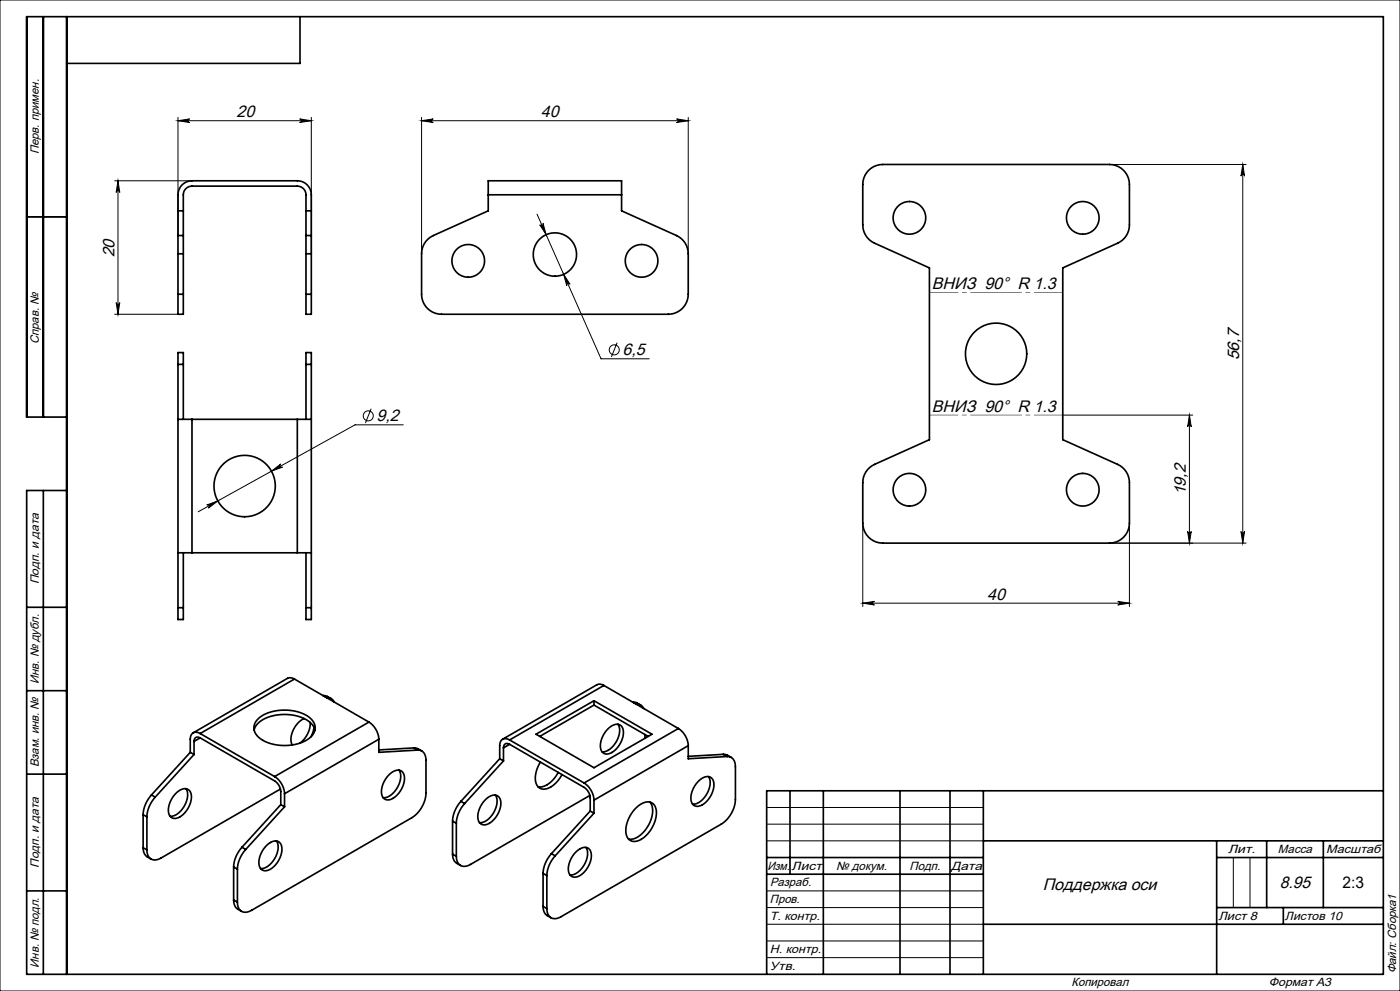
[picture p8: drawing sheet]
<svg xmlns="http://www.w3.org/2000/svg" width="420mm" height="297mm" viewBox="0 0 420 297" stroke-linecap="round" stroke-linejoin="round" font-family="sans-serif">
<g fill="none" stroke="#000" stroke-width=".3">
<path d="M0 0h420v297h-420zM53.4 35.2v35.4M53.4 36.2h40M53.4 36.2l3.5-.6a.54 .54 0 0 0-.5 .6 .54 .54 0 0 0 .5 .5zM89.9 35.6l3.5 .6-3.5 .5a.54 .54 0 0 0 .5-.5 .54 .54 0 0 0-.5-.6zM93.4 35.2v40.9M126.5 36.2h80M126.5 35.2v40.9M126.5 36.2l3.5-.6a.54 .54 0 0 0-.5 .6 .54 .54 0 0 0 .5 .5zM203 35.6l3.5 .6-3.5 .5a.54 .54 0 0 0 .5-.5 .54 .54 0 0 0-.5-.6zM206.5 35.2v40.9M34.4 54.2h23.2"/>
<path d="M35.4 54.2l.5 3.5a.54 .54 0 0 0-.5-.5 .54 .54 0 0 0-.5 .5zM35.4 54.2v40M332.8 49.3h41M372.8 49.3l.6 3.5a.54 .54 0 0 0-.6-.5 .54 .54 0 0 0-.5 .5zM372.8 49.3v113.5M8 65h12M161.1 64.2l19.2 43.3h14.5M161.9 67.4a.54 .54 0 0 0 .7 .2 .54 .54 0 0 0 .3-.7l.9 3.4zM34.4 94.2h19M34.9 90.7a.54 .54 0 0 0 .5 .5 .54 .54 0 0 0 .5-.5l-.5 3.5zM169.1 82.2l1.9 3a.54 .54 0 0 0-.7-.2 .54 .54 0 0 0-.3 .6zM185.1 102.7l-1.7 4.3"/>
<path d="M111.3 122.5l-1.7 4.3M121 127.3h-14.5l-47 26.1M318.8 124.4h39M356.8 124.4l.6 3.5a.54 .54 0 0 0-.6-.5 .54 .54 0 0 0-.5 .5zM356.8 124.4v38.4M62 151.3l3.3-1.2-2.8 2.2a.54 .54 0 0 0 .2-.7 .54 .54 0 0 0-.7-.3zM81.4 141.2l2.8-2.2a.54 .54 0 0 0-.1 .8 .54 .54 0 0 0 .7 .2zM258.8 156.8v25M338.8 156.8v25M356.3 159.3a.54 .54 0 0 0 .5 .5 .54 .54 0 0 0 .6-.5l-.6 3.5zM372.3 159.3a.54 .54 0 0 0 .5 .5 .54 .54 0 0 0 .6-.5l-.6 3.5zM332.8 162.8h41"/>
<path d="M258.8 180.8h80M258.8 180.8l3.5-.6a.54 .54 0 0 0-.5 .6 .54 .54 0 0 0 .5 .5zM335.3 180.2l3.5 .6-3.5 .5a.54 .54 0 0 0 .5-.5 .54 .54 0 0 0-.5-.6zM230 242h65M230 247h65M230 252h65M370 257v15M375 257v15M230 267h65M230 272h65M230 277h65M230 282h65"/>
<path d="M230 287h65"/>
<circle cx="184.3" cy="104.8" r="1.5"/>
<circle cx="110.5" cy="124.6" r="1.5"/>
</g>
<g fill="none" stroke="#000" stroke-width=".5">
<path d="M13 5v120M20 5v287M90 5v14h-70M146.5 58.4v4.8l-16.5 7.4a6 6 0 0 0-3.5 5.5v12.1a6 6 0 0 0 6 6h68a6 6 0 0 0 6-6v-12.1a6 6 0 0 0-3.6-5.5l-16.4-7.4v-4.8M146.5 58.4v-4.2h40v4.2M146.5 58.4h40M260.6 51a6 6 0 0 1 4.2-1.7h68a6 6 0 0 1 6 6v12.1a6 6 0 0 1-3.5 5.5l-16.5 7.4v51.5l16.5 7.4a6 6 0 0 1 3.5 5.5v12.1a6 6 0 0 1-6 6h-68a6 6 0 0 1-6-6v-12.1a6 6 0 0 1 3.6-5.5l16.4-7.4v-51.5l-16.4-7.4a6 6 0 0 1-3.6-5.5v-12.1a6 6 0 0 1 1.8-4.3zM8 65h12M53.4 70.6v5.5M53.4 70.6v-12.2a4.2 4.2 0 0 1 4.2-4.2h31.6a4.2 4.2 0 0 1 4.2 4.2v12.2M53.4 76.1h1.6M53.4 70.6h1.6"/>
<path d="M53.4 76.1v12.1M53.4 63.2h1.6M55 70.6v5.5M55 70.6v-12.2a2.6 2.6 0 0 1 2.6-2.6h31.6a2.6 2.6 0 0 1 2.6 2.6v12.2M55 76.1v12.1M91.8 70.6v5.5M91.8 76.1h1.6M91.8 70.6h1.6M91.8 76.1v12.1M91.8 63.2h1.6M93.4 70.6v5.5M93.4 76.1v12.1"/>
<path d="M53.4 88.2v6h1.6v-6M53.4 88.2h1.6M91.8 88.2v6h1.6v-6M91.8 88.2h1.6M53.4 109.2v-3.5h1.6v3.5M53.4 109.2v72.9M53.4 109.2h1.6M55 109.2v16.5M91.8 109.2v-3.5h1.6v3.5M91.8 109.2v16.5M91.8 109.2h1.6M93.4 109.2v72.9"/>
<path d="M20 125h-12v-120h407v287h-407v-145h12M53.4 125.7h4.2M57.6 125.7v40M57.6 125.7h31.6M89.2 125.7h4.2M89.2 125.7v40M13 147v145M53.4 165.7h4.2M55 165.7v16.4M57.6 165.7h31.6M89.2 165.7h4.2M91.8 165.7v16.4"/>
<path d="M8 182h12M53.4 182.1v3.6h1.6v-3.6M53.4 182.1h1.6M91.8 182.1v3.6h1.6v-3.6M91.8 182.1h1.6M8 207h12M60 219.8a1.81 1.81 0 0 0-2.1-.2 1.81 1.81 0 0 0-.8 2v3.9M60 219.8l22.4 12.9M76.2 218.8a6.4 6.4 0 0 1 5-4.1 13.6 13.6 0 0 1 11.9 1.8l.9 1 .5 1.3M77.2 215.7a12.9 12.9 0 0 1 12.3-2.3 6.1 6.1 0 0 1 5.1 4.4 5.2 5.2 0 0 1-4.2 4.8 13.9 13.9 0 0 1-12.8-1.6 3.5 3.5 0 0 1-.4-5.3zM88.3 203.5l-.9-.4-1.2 .2-28.3 16.3M88.3 203.5l-28.3 16.3"/>
<path d="M88.3 203.5l22.4 12.9M91.2 215.3a6.9 6.9 0 0 0-3.6 7.8l.1 .2M93 216.5a7.6 7.6 0 0 1-3.1 6.2M94.2 217.9l-.3 1.5-.6 1.4M97 208.5a3.7 3.7 0 0 1 2.4 .9M97 208.5h-.1M98.1 209.1a2.14 2.14 0 0 1 2.2 1.3M98.1 209.1h.1M110.7 216.4a6.6 6.6 0 0 1 2.9 5.2M110.7 216.4l-28.3 16.3M178.2 210v1.3M178.2 211.3l16.3 9.4"/>
<path d="M178.2 211.3l-16.3 9.4M181.2 205.4l-1-.3-1.1 .1-28.3 16.4M181.2 205.4l-28.3 16.4M181.2 205.4l22.3 12.9M182.6 218.2a2.73 2.73 0 0 1 3.9-.5 6 6 0 0 1-2 7.1 2.73 2.73 0 0 1-3.8 .6 6 6 0 0 1 1.9-7.2zM185.4 217.1a6.1 6.1 0 0 1-2 7l-1.5 1-1.3 .2M189.8 210.4a3.7 3.7 0 0 1 2.4 .9M189.8 210.4l1.2 .6M189.8 210.4h.1M191 211a2.14 2.14 0 0 1 2.1 1.3M191 211l-.1 .1M203.5 218.3a6.6 6.6 0 0 1 3 5.2"/>
<path d="M203.5 218.3l-28.3 16.4M8 232h12M45.4 238.2a9.4 9.4 0 0 0-2.5 6M45.4 238.2l1.2 .7M46.6 238.9a9.4 9.4 0 0 0-2.5 5.9M53 237.5a2.73 2.73 0 0 1 3.9-.5 6 6 0 0 1-2 7.1 2.73 2.73 0 0 1-3.8 .6 6 6 0 0 1 1.9-7.2zM55.8 236.4a6.1 6.1 0 0 1-2 7l-1.5 1-1.3 .2M57.1 225.5l1.1 .6M57.1 225.5l-11.7 12.7M58.2 222.2v3.9M58.2 226.1l-11.6 12.8M60 221.1l22.4 12.9a4.1 4.1 0 0 1 1.8 3.2v3.9"/>
<path d="M60 221.1a1.12 1.12 0 0 0-1.3-.1 1.12 1.12 0 0 0-.5 1.2M60 221.1l-1.8 1.1M82.4 232.7a6.6 6.6 0 0 1 3 5.2M84.1 236.5l-35.8 20.7a2.59 2.59 0 0 1-3 .2 2.59 2.59 0 0 1-1.2-2.7M85.4 237.9v3.9M113.6 221.6l-28.2 16.3M113.6 221.6v3.9l11.7-.7M116.9 232a2.73 2.73 0 0 1 3.9-.6 6 6 0 0 1-1.9 7.1 2.73 2.73 0 0 1-3.9 .6 6 6 0 0 1 1.9-7.1zM119.7 230.8a6.1 6.1 0 0 1-2 7.1l-1.4 1-1.4 .2M124.2 224.1a3.7 3.7 0 0 1 2.3 1M124.2 224.1l1.1 .7M124.2 224.1l-10.6 .7"/>
<path d="M125.3 224.8a2.53 2.53 0 0 1 2.5 3v9.9a9.4 9.4 0 0 1-4.3 7.4l-48 27.7a2.59 2.59 0 0 1-3 .3 2.59 2.59 0 0 1-1.3-2.7M145.8 239.5a2.73 2.73 0 0 1 3.9-.6 6 6 0 0 1-1.9 7.1 2.73 2.73 0 0 1-3.9 .6 6 6 0 0 1 1.9-7.1zM148.6 238.3a6.1 6.1 0 0 1-2 7.1l-1.4 .9-1.3 .2M149.9 227.4l1.1 .6M149.9 227.4l-11.6 12.8M151 224.1v3.9M151 228l-11.6 12.8M152.9 223.1l22.3 12.9a4.1 4.1 0 0 1 1.9 3.2v3.9M152.9 223.1a1.12 1.12 0 0 0-1.3-.2 1.12 1.12 0 0 0-.6 1.2M152.9 221.8a1.81 1.81 0 0 0-2.1-.2 1.81 1.81 0 0 0-.9 1.9v3.9M152.9 221.8l22.3 12.9M152.9 223.1l-1.9 1"/>
<path d="M160.8 220l17.4-10 17.4 10-17.4 10.1zM162.1 228.4a6.9 6.9 0 0 0-.7 7.3 3.1 3.1 0 0 0 4.3-.2l1.7-1.5 1.2-1.9M167.5 231.5a6.7 6.7 0 0 1-6.1 4.3M175.2 234.7a6.6 6.6 0 0 1 3 5.1M177 238.4l-35.9 20.7a2.59 2.59 0 0 1-3 .3 2.59 2.59 0 0 1-1.2-2.8M178.2 239.8v3.9M193.5 220.1v1.2M206.5 223.5v3.9l11.6-.7M206.5 223.5l-28.3 16.3M209.7 233.9a2.73 2.73 0 0 1 3.9-.6 6 6 0 0 1-1.9 7.2 2.73 2.73 0 0 1-3.9 .5 6 6 0 0 1 1.9-7.1zM212.5 232.7a6.1 6.1 0 0 1-1.9 7.1l-1.5 1-1.3 .2M217 226.1a3.7 3.7 0 0 1 2.4 .9"/>
<path d="M217 226.1l1.1 .6M217 226.1l-10.5 .6M218.1 226.7a2.53 2.53 0 0 1 2.5 3v9.9a9.4 9.4 0 0 1-4.2 7.4l-48.1 27.8a2.59 2.59 0 0 1-3 .2 2.59 2.59 0 0 1-1.2-2.7M237 237v25M247 237v55M270 237v55M285 237v55M295 237v55M415 237h-185v55M42.9 254a3.2 3.2 0 0 0 2.4 3.5M42.9 244.2l1.2 .6M42.9 254l1.2 .7"/>
<path d="M42.9 244.2v9.8M44.1 244.8v9.9M70.1 259.8l1.1 .7M70.1 259.8v9.9M72.6 253.9a9.4 9.4 0 0 0-2.5 5.9M72.6 253.9l1.1 .7M73.7 254.6a9.4 9.4 0 0 0-2.5 5.9M80.1 253.2a2.73 2.73 0 0 1 3.9-.5 6 6 0 0 1-1.9 7.1 2.73 2.73 0 0 1-3.9 .5 6 6 0 0 1 1.9-7.1zM82.9 252a6.1 6.1 0 0 1-1.9 7.1l-1.5 1-1.3 .2M84.2 241.1l1.2 .7M84.2 241.1l-11.6 12.8M85.4 241.8l-11.7 12.8"/>
<path d="M135.8 256a3.2 3.2 0 0 0 2.3 3.4M135.8 246.1l1.1 .6M135.8 256l1.1 .6M135.8 246.1v9.9M136.9 246.7v9.9M138.3 240.2a9.4 9.4 0 0 0-2.5 5.9M138.3 240.2l1.1 .6M139.4 240.8a9.4 9.4 0 0 0-2.5 5.9M165.4 255.8a9.4 9.4 0 0 0-2.5 6M165.4 255.8l1.2 .7M166.6 256.5a9.4 9.4 0 0 0-2.5 5.9M173 255.1a2.73 2.73 0 0 1 3.9-.5 6 6 0 0 1-2 7.1 2.73 2.73 0 0 1-3.9 .6 6 6 0 0 1 2-7.2z"/>
<path d="M175.8 254a6.1 6.1 0 0 1-2 7l-1.5 1-1.3 .2M177.1 243.1l1.1 .6M177.1 243.1l-11.7 12.7M178.2 243.7l-11.6 12.8M190.9 242a3.8 3.8 0 0 1 5.1-1.1 5.6 5.6 0 0 1 .2 6.1 7.7 7.7 0 0 1-6 5.2 3.1 3.1 0 0 1-2.4-4.1 10.6 10.6 0 0 1 3.1-6.1zM195 240.4a6.3 6.3 0 0 1-.5 7 6.5 6.5 0 0 1-5.9 4.1M230 257h65M295 252h120M365 252v40M365 257h50M380 252v20M397 252v20"/>
<path d="M8 267h12M70.1 269.7a3.2 3.2 0 0 0 2.4 3.4M70.1 269.7l1.1 .7M71.2 260.5v9.9M162.9 271.6a3.2 3.2 0 0 0 2.4 3.4M162.9 261.8l1.2 .6M162.9 271.6l1.2 .7M162.9 261.8v9.8M164.1 262.4v9.9M230 262h65M295 277h120M365 272h50"/>
<path d="M385 272v5"/>
<circle cx="140.5" cy="78.2" r="4.9"/>
<circle cx="166.5" cy="76.3" r="6.5"/>
<circle cx="192.5" cy="78.2" r="4.9"/>
<circle cx="272.8" cy="65.3" r="4.9"/>
<circle cx="324.8" cy="65.3" r="4.9"/>
<circle cx="298.8" cy="106" r="9.2"/>
<circle cx="73.4" cy="145.7" r="9.2"/>
<circle cx="272.8" cy="146.8" r="4.9"/>
<circle cx="324.8" cy="146.8" r="4.9"/>
</g>
<path d="M278.8 87.7h40M318.8 124.4h-40" fill="none" stroke="#808080" stroke-width=".3" stroke-dasharray="15.2 1.3 1.3 1.3" stroke-dashoffset="6.7"/>
<g fill="#000">
<path d="M53.4 36.2l3.5-.6a.54 .54 0 0 0-.5 .6 .54 .54 0 0 0 .5 .5zM89.9 35.6l3.5 .6-3.5 .5a.54 .54 0 0 0 .5-.5 .54 .54 0 0 0-.5-.6zM161.9 67.4l1.9 2.9-.9-3.4a.54 .54 0 0 1-.3 .7 .54 .54 0 0 1-.7-.2zM169.1 82.2l.9 3.4a.54 .54 0 0 1 .3-.6 .54 .54 0 0 1 .7 .2zM62 151.3a.54 .54 0 0 1 .7 .3 .54 .54 0 0 1-.2 .7l2.8-2.2zM81.4 141.2l3.4-1.2a.54 .54 0 0 1-.7-.2 .54 .54 0 0 1 .1-.8zM258.8 180.8l3.5-.6a.54 .54 0 0 0-.5 .6 .54 .54 0 0 0 .5 .5zM335.3 180.2l3.5 .6-3.5 .5a.54 .54 0 0 0 .5-.5 .54 .54 0 0 0-.5-.6z"/>
<path d="M126.5 36.2l3.5-.6a.54 .54 0 0 0-.5 .6 .54 .54 0 0 0 .5 .5zM203 35.6l3.5 .6-3.5 .5a.54 .54 0 0 0 .5-.5 .54 .54 0 0 0-.5-.6z"/>
<path d="M34.9 90.7a.54 .54 0 0 0 .5 .5 .54 .54 0 0 0 .5-.5l-.5 3.5zM35.4 54.2l.5 3.5a.54 .54 0 0 0-.5-.5 .54 .54 0 0 0-.5 .5zM372.3 159.3a.54 .54 0 0 0 .5 .5 .54 .54 0 0 0 .6-.5l-.6 3.5zM372.8 49.3l.6 3.5a.54 .54 0 0 0-.6-.5 .54 .54 0 0 0-.5 .5z"/>
<path d="M356.8 124.4l.6 3.5a.54 .54 0 0 0-.6-.5 .54 .54 0 0 0-.5 .5zM356.3 159.3a.54 .54 0 0 0 .5 .5 .54 .54 0 0 0 .6-.5l-.6 3.5z"/>
</g>
<g font-size="5">
<text x="70.9" y="35.1">20</text>
<text x="162.3" y="35.1">40</text>
<text x="34.3" y="77.2" transform="rotate(-90 34.3 77.2)">20</text>
<text x="279.6" y="86.6">ВНИЗ 90° R 1.3</text>
<text x="186.8" y="106.4">6,5</text>
<text x="371.8" y="108" transform="rotate(-90 371.8 108)">56,7</text>
<text x="279.6" y="123.3">ВНИЗ 90° R 1.3</text>
<text x="113" y="126.2">9,2</text>
<text x="355.8" y="148.5" transform="rotate(-90 355.8 148.5)">19,2</text>
<text x="296.2" y="179.7">40</text>
<text x="312.8" y="266.6">Поддержка оси</text>
<text x="383.9" y="266">8.95</text>
</g>
<text font-size="4.8" x="402.8" y="266">2:3</text>
<g font-size="3.6">
<text x="11.6" y="46.3" transform="rotate(-90 11.6 46.3)">Перв. примен.</text>
<text x="11.6" y="103.2" transform="rotate(-90 11.6 103.2)">Справ. №</text>
<text x="11.6" y="175.1" transform="rotate(-90 11.6 175.1)">Подп. и дата</text>
<text x="11.6" y="205" transform="rotate(-90 11.6 205)">Инв. № дубл.</text>
<text x="11.6" y="230" transform="rotate(-90 11.6 230)">Взам. инв. №</text>
<text x="368.4" y="255.6">Лит.</text>
<text x="383.4" y="255.6">Масса</text>
<text x="397.8" y="255.6">Масштаб</text>
<text x="11.6" y="260.1" transform="rotate(-90 11.6 260.1)">Подп. и дата</text>
<text x="230.2" y="260.6">Изм.</text>
<text x="237.5" y="260.6">Лист</text>
<text x="250.9" y="260.6">№ докум.</text>
<text x="272.9" y="260.6">Подп.</text>
<text x="285.4" y="260.6">Дата</text>
<text x="231" y="265.6">Разраб.</text>
<text x="231" y="275.6">Т. контр.</text>
<text x="231" y="270.6">Пров.</text>
<text x="365.5" y="275.6">Лист 8</text>
<text x="385.5" y="275.6">Листов 10</text>
<text x="231" y="285.6">Н. контр.</text>
<text x="11.6" y="290" transform="rotate(-90 11.6 290)">Инв. № подл.</text>
<text x="231" y="290.6">Утв.</text>
<text x="418.9" y="291.7" transform="rotate(-90 418.9 291.7)">Файл: Сборка1</text>
<text x="321.5" y="295.6">Копировал</text>
<text x="380.7" y="295.6">Формат А3</text>
</g>
</svg>
